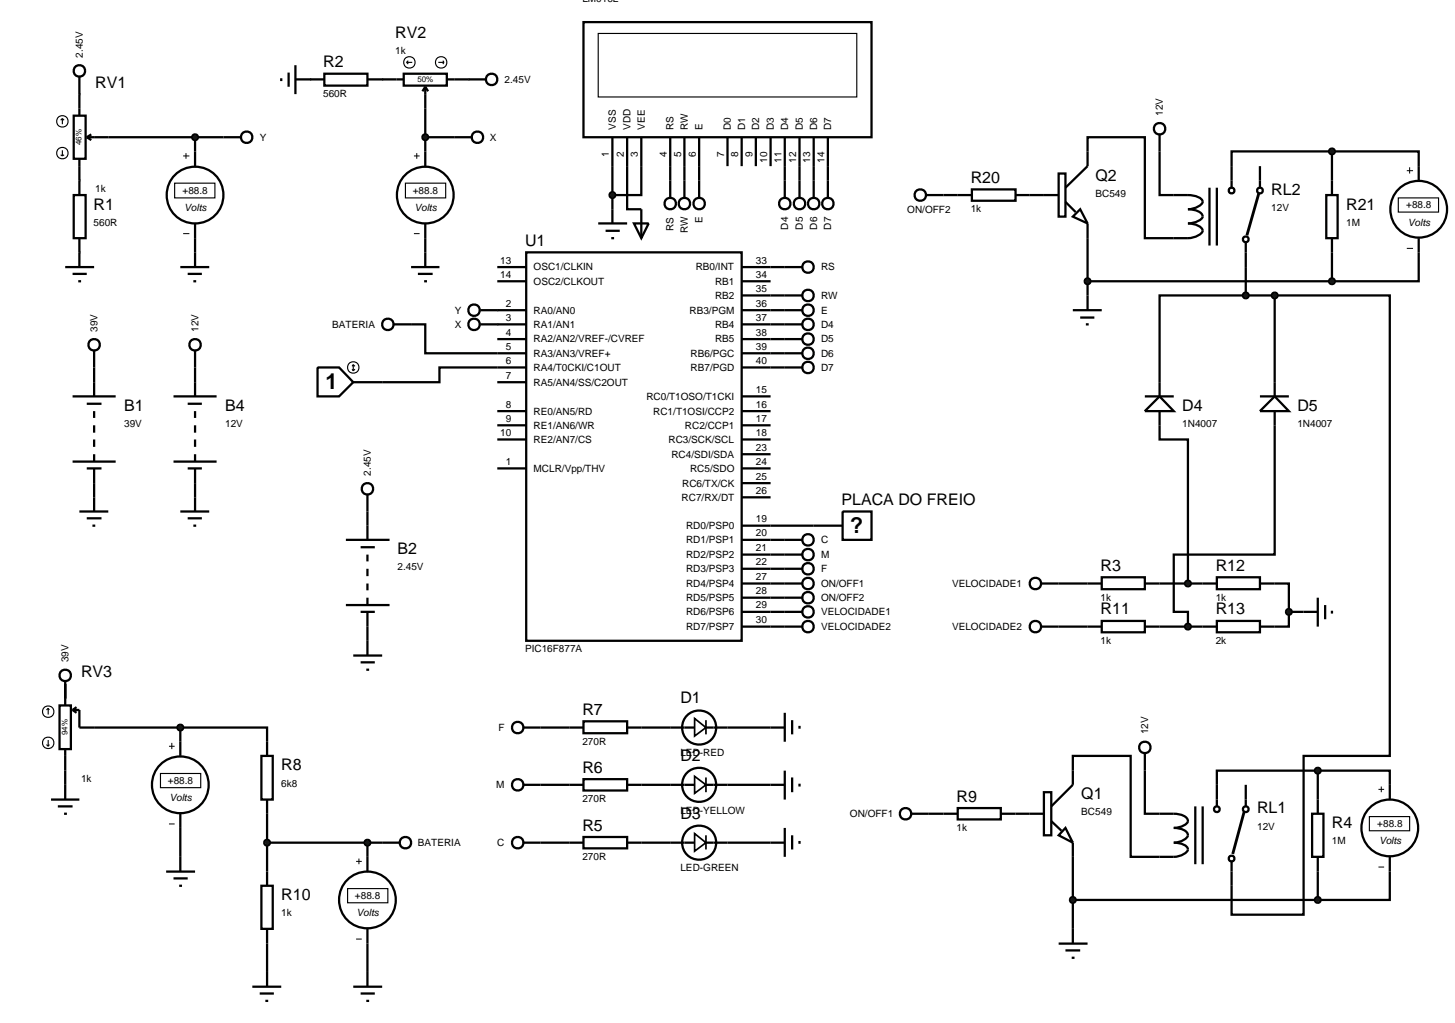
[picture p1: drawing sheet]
<svg xmlns="http://www.w3.org/2000/svg" width="257mm" height="180mm" viewBox="0 0 257 180" stroke-linecap="round" stroke-linejoin="round" font-family="sans-serif">
<g fill="none" stroke="#000" stroke-width=".4">
<path d="M14 13.5v6.9M75 19.1v7.6M102.9 3.9h50.8v20.3h-50.8zM13 20.4h2.1v7.6h-2.1zM13 34.4h2.1v7.6h-2.1zM14 28v6.4M15.3 24.2h27.2M15.3 24.2l.8 .5M16.1 23.7l-.8 .5M34.4 24.2v5.1M34.4 39.4v7.7M75 24.2h5.1"/>
<path d="M105.5 39.4h5.1M108 24.2v15.2M110.6 24.2v12.7h2.5v5.1M111.8 39.4h2.6l-1.3 2.6zM113.1 24.2v10.2h-5.1M118.2 24.2v7.6M120.7 24.2v7.6M123.3 24.2v7.6M128.3 24.2v5.1M130.8 24.2v5.1M133.3 24.2v5.1M135.9 24.2v5.1"/>
<path d="M138.4 24.2v7.6M141 24.2v7.6M143.5 24.2v7.6M146 24.2v7.6M166.4 34.4h2.5M181.6 34.4h2.5M191.8 26.7v-2.5h10.1v17.8h5.1M204.5 26.7v7.7h2.5M234.9 26.7h-17.7v2.6M234.9 26.7h15.3v2.6M234.9 26.7v5.1M11.5 47.1h5.1"/>
<path d="M12.8 48.3h2.5M13.8 49.6h.5M14 42v5.1M31.8 47.1h5.1M33.1 48.3h2.5M34.1 49.6h.5M72.5 57.2h2.5v5.1h17.8M75 42v2.5M87.7 59.8h5.1M87.7 57.2h5.1M87.7 54.7h5.1M87.7 47.1h5.1"/>
<path d="M87.7 49.6h5.1M92.8 44.5h38v68.5h-38zM106.8 40.7h2.5M107.8 42h.5M130.8 59.8h7.6M130.8 57.2h7.6M130.8 54.7h7.6M130.8 52.1h7.6M130.8 47.1h7.6M130.8 49.6h5.1M191.8 42v10.1M191.8 49.6h43.1"/>
<path d="M219.7 52.1h-15.2v15.3M219.7 52.1h5.1M219.7 47.1v5M224.8 52.1h20.3v81.2h-15.2v28h-12.7v-5.1M224.8 52.1v15.3M234.9 44.5v5.1M250.2 44.5v5.1h-15.3M12.8 69.9h7.6M15.3 71.2h2.6M16.6 61.8v8.1M16.6 72.5v1.2M16.6 75v1.3"/>
<path d="M16.6 77.5v1.3M34.4 64.8v2.6M87.7 67.4h5.1M87.7 72.5h5.1M87.7 75h5.1M87.7 77.5h5.1M92.8 64.8h-15.3v2.6h-10.1M130.8 64.8h7.6M130.8 62.3h7.6M130.8 72.5h5.1M130.8 75h5.1M130.8 77.5h5.1"/>
<path d="M130.8 69.9h5.1M204.5 75v2.5h5v25.4M224.8 75v22.8h-17.8v10.1h2.5v2.6M12.8 81.4h7.6M14 90.2h5.1M15.3 82.6h2.6M15.3 91.4h2.6M16.3 92.7h.5M16.6 80.1v1.3M16.6 82.6v7.6M34.4 85.2v2.5M64.8 90.2v2.5"/>
<path d="M87.7 82.6h5.1M130.8 92.7h12.7M130.8 95.2h7.6M130.8 97.8h7.6M130.8 87.7h5.1M130.8 85.2h5.1M130.8 82.6h5.1M130.8 80.1h5.1M64.8 110.5v2.5M130.8 100.3h7.6M130.8 102.9h7.6M130.8 105.4h7.6"/>
<path d="M130.8 107.9h7.6M130.8 110.5h7.6M186.7 102.9h5.1M186.7 110.5h5.1M204.5 102.9h7.6M204.5 110.5h7.6M224.8 102.9h2.5v5M227.3 107.9v2.6h-2.5M227.3 107.9h2.6M11.5 120.6v2.6M11.5 135.9v2.5M16.6 128.3h15.2"/>
<path d="M31.8 128.3h15.3v2.5M31.8 128.3v2.5M95.3 138.4h5.1M95.3 128.3h5.1M113.1 138.4h5.1M113.1 128.3h5.1M128.3 138.4h7.6M128.3 128.3h7.6M189.2 135.9v-2.6h10.2v17.8h5.1M201.9 135.9v7.6h2.6M232.4 135.9h-17.8v2.5M232.4 135.9h12.7v2.5"/>
<path d="M232.4 135.9v5.1M31.8 146v5.1M47.1 148.6h20.3M47.1 143.5v10.2M64.8 148.6v2.5M95.3 148.6h5.1M113.1 148.6h5.1M128.3 148.6h7.6M163.8 143.5h2.6M179.1 143.5h2.5M189.2 151.1v12.7M189.2 158.7h43.2"/>
<path d="M232.4 153.7v5M245.1 153.7v5h-12.7M47.1 166.4v5M64.8 166.4v5"/>
<circle cx="14" cy="12.5" r="1.01"/>
<circle cx="34.4" cy="34.4" r="5"/>
<circle cx="43.5" cy="24.2" r="1.01"/>
<circle cx="16.6" cy="60.8" r="1.01"/>
</g>
<g fill="none" stroke="#000" stroke-width=".2">
<path d="M105.5 5.9h45.6v11.2h-45.6zM10.7 27.3l.3 .2M11 20.9l-.3 .3M11 20.9l.3 .3M11 20.9v1M11 26.5v1M11.3 27.3l-.3 .2M30.8 32.3h7.1v2.6h-7.1z"/>
<circle cx="11" cy="21.4" r="1.01"/>
<circle cx="11" cy="27" r="1.01"/>
</g>
<path d="M32.3 27.5h1.1M32.8 27v1M32.3 41.2h1.1" fill="none" stroke="#000" stroke-width=".18"/>
<path d="M34 23.9l.4-.2-.5 .5zM34.4 23.7l.4 .2 .1 .3zM34.9 24.2l-.1 .3-.4 .2zM33.9 24.2l.5 .5-.4-.2z" fill="#004000" stroke="#000" stroke-width=".4"/>
<path d="M33.9 24.2l.5-.5 .5 .5-.5 .5z" fill="#004000"/>
<g fill="none" stroke="#000" stroke-width=".4">
<path d="M49.6 13.8v.5M50.9 12.8v2.5M52.1 14h5.1M52.1 11.5v5.1M57.2 13h7.6v2.1h-7.6zM64.8 14h6.4M71.2 13h7.6v2.1h-7.6zM75 15.3l-.5 .8M75 15.3l.5 .8M75 15.3v3.8M78.8 14h6.9M75 26.7v2.6"/>
<path d="M75 39.4v2.6M80.1 24.2h3M72.5 47.1h5M73.7 48.3h2.6M74.8 49.6h.5M75 44.5v2.6M84.7 54.7h3M84.7 57.2h3"/>
<circle cx="86.7" cy="14" r="1.01"/>
<circle cx="75" cy="34.4" r="5"/>
<circle cx="84.2" cy="24.2" r="1.01"/>
<circle cx="83.6" cy="57.2" r="1.01"/>
<circle cx="83.6" cy="54.7" r="1.01"/>
</g>
<g fill="none" stroke="#000" stroke-width=".2">
<path d="M71.7 11h1M71.7 11l.3 .3M72 10.7l-.3 .3M77.3 11h1M78.1 10.7l.2 .3M78.3 11l-.2 .3M71.5 32.3h7.1v2.6h-7.1z"/>
<circle cx="72.2" cy="11" r="1.01"/>
<circle cx="77.8" cy="11" r="1.01"/>
</g>
<path d="M73 27.5h1M73.5 27v1M73 41.2h1" fill="none" stroke="#000" stroke-width=".18"/>
<path d="M74.6 23.9l.4-.2-.5 .5zM75 23.7l.3 .1 .2 .4zM75.5 24.2l-.1 .3-.4 .2zM74.5 24.2l.5 .5-.4-.2z" fill="#004000" stroke="#000" stroke-width=".4"/>
<path d="M74.5 24.2l.5-.5 .5 .5-.5 .5z" fill="#004000"/>
<g fill="none" stroke="#000" stroke-width=".4">
<path d="M118.2 31.8v3.1M120.7 31.8v3.1M123.3 31.8v3.1M138.4 31.8v3.1M141 31.8v3.1M143.5 31.8v3.1M146 31.8v3.1M138.4 59.8h3.1M138.4 57.2h3.1M138.4 54.7h3.1M138.4 52.1h3.1M138.4 47.1h3.1"/>
<path d="M138.4 64.8h3.1M138.4 62.3h3.1M143.5 92.7h5.1M148.6 90.2h5.1v5h-5.1z"/>
<circle cx="118.2" cy="35.9" r="1.01"/>
<circle cx="120.7" cy="35.9" r="1.01"/>
<circle cx="123.3" cy="35.9" r="1.01"/>
<circle cx="138.4" cy="35.9" r="1.01"/>
<circle cx="141" cy="35.9" r="1.01"/>
<circle cx="143.5" cy="35.9" r="1.01"/>
<circle cx="146" cy="35.9" r="1.01"/>
<circle cx="142.5" cy="57.2" r="1.01"/>
<circle cx="142.5" cy="47.1" r="1.01"/>
<circle cx="142.5" cy="59.8" r="1.01"/>
<circle cx="142.5" cy="52.1" r="1.01"/>
<circle cx="142.5" cy="54.7" r="1.01"/>
<circle cx="142.5" cy="62.3" r="1.01"/>
<circle cx="142.5" cy="64.8" r="1.01"/>
</g>
<path d="M107.7 34l.3-.1-.5 .5zM108 33.9l.4 .2 .1 .3zM108.5 34.4l-.1 .3-.4 .2zM107.5 34.4l.5 .5-.3-.1z" fill="#004000" stroke="#000" stroke-width=".4"/>
<path d="M107.5 34.4l.5-.5 .5 .5-.5 .5z" fill="#004000"/>
<g fill="none" stroke="#000" stroke-width=".4">
<path d="M56 64.8h3.8l2.5 2.6-2.5 2.5h-3.8zM62.3 67.4h5.1M138.4 95.2h3.1M138.4 97.8h3.1M138.4 100.3h3.1M10.5 124.4h2v7.7h-2zM11.5 120.1v4.3M11.5 132.1v3.8M11.5 138.4v2.6M12.8 125.2h1.2v3.1h2.6M12.8 125.2l.7 .5M13.5 124.7l-.7 .5"/>
<path d="M31.8 130.8v2.5M92.3 128.3h3M92.3 138.4h3M100.4 128.3h2.5M100.4 138.4h2.5M102.9 137.4h7.7v2h-7.7zM102.9 127.2h7.7v2.1h-7.7zM110.6 128.3h2.5M110.6 138.4h2.5M118.2 128.3h4.3M118.2 138.4h4.3M124.5 128.3h3.8"/>
<path d="M124.5 138.4h3.8M135.9 128.3h2.5M135.9 138.4h2.5M138.4 125.7v5.1M138.4 135.9v5.1M139.7 127v2.5M139.7 137.1v2.6M141 128v.5M141 138.2v.5M9 141h5M10.2 142.2h2.6M11.3 143.5h.5"/>
<path d="M29.3 153.7h5.1M30.6 154.9h2.5M31.6 156.2h.5M31.8 143.5v2.5M31.8 151.1v2.6M46.1 156.2h2v7.6h-2zM47.1 153.7v2.5M64.8 151.1v2.6M67.4 148.6h3M92.3 148.6h3M100.4 148.6h2.5M102.9 147.6h7.7v2h-7.7z"/>
<path d="M110.6 148.6h2.5M118.2 148.6h4.3M124.5 148.6h3.8M135.9 148.6h2.5M138.4 146v5.1M139.7 147.3v2.5M141 148.3v.5M44.5 174h5.1M45.8 175.2h2.5M46.8 176.5h.5M47.1 163.8v2.6M47.1 171.4v2.6"/>
<path d="M62.3 174h5.1M63.6 175.2h2.5M64.6 176.5h.5M64.8 163.8v2.6M64.8 171.4v2.6"/>
<circle cx="142.5" cy="95.2" r="1.01"/>
<circle cx="142.5" cy="97.8" r="1.01"/>
<circle cx="11.5" cy="119.1" r="1.01"/>
<circle cx="142.5" cy="100.3" r="1.01"/>
<circle cx="31.8" cy="138.4" r="5"/>
<circle cx="91.3" cy="128.3" r="1.01"/>
<circle cx="91.3" cy="138.4" r="1.01"/>
<circle cx="123.3" cy="138.4" r="3"/>
<circle cx="123.3" cy="128.3" r="3"/>
<circle cx="64.8" cy="158.7" r="5"/>
<circle cx="71.5" cy="148.6" r="1.01"/>
<circle cx="91.3" cy="148.6" r="1.01"/>
<circle cx="123.3" cy="148.6" r="3"/>
</g>
<g fill="none" stroke="#000" stroke-width=".2">
<path d="M62.1 65.1l.2 .3M62.3 64.3v1.1M62.3 64.3l-.2 .3M62.3 64.3l.3 .3M62.6 65.1l-.3 .3M8.2 131.3l.3 .3M8.5 124.9l-.3 .3M8.5 124.9l.2 .3M8.5 124.9v1.1M8.5 130.5v1.1M8.7 131.3l-.2 .3M28.3 136.4h7.1v2.5h-7.1z"/>
<path d="M61.3 156.7h7.1v2.5h-7.1z"/>
<circle cx="62.3" cy="64.8" r="1.01"/>
<circle cx="8.5" cy="131" r="1.01"/>
<circle cx="8.5" cy="125.5" r="1.01"/>
</g>
<path d="M122.5 126.7l2 1.6-2 1.5zM122.5 136.9l2 1.5-2 1.5zM124.5 127v2.5M124.5 137.1v2.6M122.5 147l2 1.6-2 1.5zM124.5 147.3v2.5" fill="none" stroke="#000" stroke-width=".3"/>
<path d="M29.8 131.6h1M30.3 131v1.1M29.8 145.3h1M62.8 151.9h1M63.3 151.4v1M62.8 165.6h1" fill="none" stroke="#000" stroke-width=".18"/>
<path d="M64.5 148.2l.3-.1-.5 .5zM64.8 148.1l.3 .1 .2 .4zM65.3 148.6l-.1 .3-.4 .2zM64.3 148.6l.5 .5-.4-.2z" fill="#004000" stroke="#000" stroke-width=".4"/>
<path d="M64.8 148.1l.5 .5-.5 .5-.5-.5z" fill="#004000"/>
<path d="M46.1 133.3h2v7.7h-2zM47.1 130.8v2.5M47.1 141v2.5" fill="none" stroke="#000" stroke-width=".4"/>
<g fill="#004000" stroke="#000" stroke-width=".4">
<path d="M31.4 128l.4-.2-.5 .5zM31.8 127.8l.4 .2 .1 .3zM31.8 128.8l.5-.5-.2 .4zM31.3 128.3l.5 .5-.3-.1z"/>
<path d="M46.7 148.3l.4-.2-.5 .5zM47.1 148.1l.3 .1 .2 .4zM47.6 148.6l-.1 .3-.4 .2zM46.6 148.6l.5 .5-.3-.1z"/>
</g>
<g fill="#004000">
<path d="M31.3 128.3l.5-.5 .5 .5-.5 .5z"/>
<path d="M46.6 148.6l.5-.5 .5 .5-.5 .5z"/>
</g>
<g fill="none" stroke="#000" stroke-width=".4">
<path d="M138.4 102.9h3.1M138.4 105.4h3.1M184.1 139.7h1.3v7.6h-1.3zM189.2 135.9v2.5l-3.8 3.8M201.9 132.8v3.1M214.6 138.4v3.8M219.7 138.4v3.8M166.4 143.5h2.5M168.9 142.5h7.6v2h-7.6zM176.5 143.5h2.6M181.6 143.5h2.5M185.4 144.8l1.8 1.7"/>
<path d="M187.9 146l1.3 2.6-2.5-1.3zM189.2 148.6v2.5M204.5 143.5a8.2 8.2 0 0 1 4.2 .4 .88 .88 0 0 1 .8 .8 .88 .88 0 0 1-.8 .9l-1.1 .3-.6 .1a2.98 2.98 0 0 1 2.4 .9 .91 .91 0 0 1-.7 1.2l-1.1 .4-.6 .1a3.2 3.2 0 0 1 2.4 .9 .88 .88 0 0 1-.7 1.1 6.6 6.6 0 0 1-4.2 .5M210.8 142.2v10.2M212.1 142.2v10.2M217.2 151.9v4.3M231.4 143.5h2v7.6h-2zM232.4 141v2.5M232.4 151.1v2.6M186.7 166.4h5.1M187.9 167.6h2.6M189 168.9h.5"/>
<path d="M189.2 163.8v2.6"/>
<circle cx="142.5" cy="105.4" r="1.01"/>
<circle cx="142.5" cy="102.9" r="1.01"/>
<circle cx="201.9" cy="131.8" r="1.01"/>
<circle cx="214.6" cy="142.7" r=".51"/>
<circle cx="217.2" cy="151.4" r=".51"/>
<circle cx="219.7" cy="142.7" r=".51"/>
</g>
<path d="M219.4 143.2l-2 7.4" fill="none" stroke="#000" stroke-width=".5"/>
<path d="M188.8 158.4l.4-.2-.5 .5zM189.2 158.2l.4 .2 .1 .3zM189.7 158.7l-.1 .3-.4 .2zM188.7 158.7l.5 .5-.4-.2z" fill="#004000" stroke="#000" stroke-width=".4"/>
<path d="M189.2 158.2l.5 .5-.5 .5-.5-.5z" fill="#004000"/>
<g fill="none" stroke="#000" stroke-width=".4">
<path d="M245.1 138.4v2.6M245.1 151.1v2.6"/>
<circle cx="245.1" cy="146" r="5"/>
</g>
<path d="M243.1 139.2h1M243.6 138.7v1M243.1 152.9h1" fill="none" stroke="#000" stroke-width=".18"/>
<path d="M241.5 144h7.1v2.5h-7.1z" fill="none" stroke="#000" stroke-width=".2"/>
<g fill="#004000" stroke="#000" stroke-width=".4">
<path d="M232 135.6l.4-.2-.5 .5zM232.4 135.4l.3 .1 .2 .4zM232.9 135.9l-.1 .3-.4 .2zM231.9 135.9l.5 .5-.4-.2z"/>
<path d="M232 158.4l.4-.2-.5 .5zM232.4 158.2l.3 .1 .2 .4zM232.9 158.7l-.1 .3-.4 .2zM231.9 158.7l.5 .5-.4-.2z"/>
</g>
<g fill="#004000">
<path d="M231.9 135.9l.5-.5 .5 .5-.5 .5z"/>
<path d="M231.9 158.7l.5-.5 .5 .5-.5 .5z"/>
</g>
<g fill="none" stroke="#000" stroke-width=".4">
<path d="M168.9 34.4h2.5M171.4 33.4h7.7v2h-7.7zM179.1 34.4h2.5M184.1 34.4h2.6M186.7 30.6h1.2v7.6h-1.2zM187.9 35.6l1.8 1.8M189.2 38.2l1.3-1.3 1.3 2.5zM191.8 26.7v2.6l-3.9 3.8M191.8 39.4v2.6M204.5 23.7v3M207 34.4a9 9 0 0 1 4.3 .3l.7 .6 .1 .3a2.79 2.79 0 0 1-2.6 1.3 3.2 3.2 0 0 1 2.5 .9l.1 .4a2.77 2.77 0 0 1-2.6 1.2 3.3 3.3 0 0 1 2.5 1l.1 .3a2.79 2.79 0 0 1-2.6 1.3h-2.5M213.3 33.1v10.2"/>
<path d="M214.6 33.1v10.2M217.2 29.3v3.8M222.2 29.3v3.8M233.9 34.4h2v7.6h-2zM234.9 31.8v2.6M69.4 57.2h3.1M219.7 42.8v4.3M234.9 42v2.5M30.6 69.9h7.6M33.1 71.2h2.5M34.4 61.8v3M34.4 67.4v2.5"/>
<path d="M34.4 72.5v1.2M34.4 75v1.3M34.4 77.5v1.3M30.6 81.4h7.6M31.8 90.2h5.1M33.1 82.6h2.5M33.1 91.4h2.5M34.1 92.7h.5M34.4 80.1v1.3M34.4 82.6v2.6M34.4 87.7v2.5M138.4 107.9h3.1"/>
<path d="M138.4 110.5h3.1M160.8 143.5h3"/>
<circle cx="204.5" cy="22.7" r="1.01"/>
<circle cx="217.2" cy="33.6" r=".51"/>
<circle cx="222.2" cy="33.6" r=".51"/>
<circle cx="68.4" cy="57.2" r="1.01"/>
<circle cx="219.7" cy="42.2" r=".51"/>
<circle cx="34.4" cy="60.8" r="1.01"/>
<circle cx="142.5" cy="107.9" r="1.01"/>
<circle cx="142.5" cy="110.5" r="1.01"/>
<circle cx="159.7" cy="143.5" r="1.01"/>
</g>
<path d="M222 34.1l-2.1 7.4" fill="none" stroke="#000" stroke-width=".5"/>
<path d="M191.4 49.3l.4-.2-.5 .5zM191.8 49.1l.4 .2 .1 .3zM192.3 49.6l-.1 .3-.4 .2zM191.3 49.6l.5 .5-.4-.2z" fill="#004000" stroke="#000" stroke-width=".4"/>
<path d="M191.3 49.6l.5-.5 .5 .5-.5 .5z" fill="#004000"/>
<g fill="none" stroke="#000" stroke-width=".4">
<path d="M250.2 29.3v2.5M250.2 42v2.5"/>
<circle cx="250.2" cy="36.9" r="5"/>
</g>
<path d="M248.1 30.1h1.1M248.6 29.5v1.1M248.1 43.8h1.1" fill="none" stroke="#000" stroke-width=".18"/>
<path d="M246.6 34.9h7.1v2.5h-7.1z" fill="none" stroke="#000" stroke-width=".2"/>
<g fill="#004000" stroke="#000" stroke-width=".4">
<path d="M234.5 26.4l.4-.2-.5 .5zM234.9 26.2l.3 .1 .2 .4zM234.9 27.2l.5-.5-.2 .4zM234.4 26.7l.5 .5-.4-.2z"/>
<path d="M234.5 49.3l.4-.2-.5 .5zM234.9 49.1l.3 .1 .2 .4zM234.9 50.1l.5-.5-.1 .3zM234.4 49.6l.5 .5-.4-.2z"/>
</g>
<g fill="#004000">
<path d="M234.4 26.7l.5-.5 .5 .5-.5 .5z"/>
<path d="M234.4 49.6l.5-.5 .5 .5-.5 .5z"/>
</g>
<g fill="none" stroke="#000" stroke-width=".4">
<path d="M163.3 34.4h3.1M61 95.2h7.7M63.6 96.5h2.5M64.8 87.2v3M64.8 92.7v2.5M64.8 97.8v1.2M61 106.7h7.7M62.3 115.6h5.1M63.6 107.9h2.5M63.6 116.8h2.5M64.6 118.1h.5M64.8 100.3v1.3"/>
<path d="M64.8 102.9v1.2M64.8 105.4v1.3M64.8 107.9v2.6M64.8 113v2.6M183.6 102.9h3.1M183.6 110.5h3.1M191.8 102.9h2.5M191.8 110.5h2.5M194.3 101.8h7.6v2.1h-7.6zM194.3 109.5h7.6v2h-7.6zM201.9 102.9h2.6M201.9 110.5h2.6"/>
<path d="M212.1 102.9h2.5M212.1 110.5h2.5M214.6 101.8h7.6v2.1h-7.6zM214.6 109.5h7.6v2h-7.6zM222.2 102.9h2.6M222.2 110.5h2.6M229.9 107.9h2.5M232.4 105.4v5.1M233.7 106.7v2.5M234.9 107.7v.5"/>
<circle cx="162.3" cy="34.4" r="1.01"/>
<circle cx="64.8" cy="86.2" r="1.01"/>
<circle cx="182.6" cy="102.9" r="1.01"/>
<circle cx="182.6" cy="110.5" r="1.01"/>
</g>
<path d="M227 107.5l.3-.1-.5 .5zM227.3 107.4l.4 .2 .1 .3zM227.8 107.9l-.1 .3-.4 .2zM226.8 107.9l.5 .5-.4-.2z" fill="#004000" stroke="#000" stroke-width=".4"/>
<path d="M227.3 107.4l.5 .5-.5 .5-.5-.5z" fill="#004000"/>
<path d="M201.9 69.9h5.1M204.5 69.9l2.5 2.6h-5.1zM204.5 67.4v2.5M204.5 72.5v2.5M222.2 72.5l2.6-2.6 2.5 2.6zM222.2 69.9h5.1M224.8 67.4v2.5M224.8 72.5v2.5" fill="none" stroke="#000" stroke-width=".4"/>
<g fill="#004000" stroke="#000" stroke-width=".4">
<path d="M219.3 51.8l.4-.2-.5 .5zM219.7 51.6l.4 .2 .1 .3zM219.7 52.6l.5-.5-.1 .3zM219.2 52.1l.5 .5-.3-.1z"/>
<path d="M224.4 51.8l.4-.2-.5 .5zM224.8 51.6l.3 .1 .2 .4zM224.8 52.6l.5-.5-.2 .4zM224.3 52.1l.5 .5-.4-.2z"/>
<path d="M209.2 102.5l.3-.1-.5 .5zM209.5 102.4l.3 .1 .2 .4zM209.5 103.4l.5-.5-.2 .4zM209 102.9l.5 .5-.4-.2z"/>
<path d="M209.2 110.1l.3-.1-.5 .5zM209.5 110l.3 .1 .2 .4zM209.5 111l.5-.5-.1 .3zM209 110.5l.5 .5-.4-.2z"/>
</g>
<g fill="#004000">
<path d="M219.2 52.1l.5-.5 .5 .5-.5 .5z"/>
<path d="M224.3 52.1l.5-.5 .5 .5-.5 .5z"/>
<path d="M209.5 102.4l.5 .5-.5 .5-.5-.5z"/>
<path d="M209.5 110l.5 .5-.5 .5-.5-.5z"/>
</g>
<path d="M189.2 54.7h5.1M190.5 56h2.5M191.5 57.2h.5M191.8 52.1v2.6" fill="none" stroke="#000" stroke-width=".4"/>
<g font-size="3.9">
<text x="57.4" y="68.6">1</text>
<text x="149.9" y="93.9">?</text>
</g>
<g font-size="2.8">
<text x="57" y="11.9">R2</text>
<text x="69.7" y="6.7">RV2</text>
<text x="16.8" y="15.5">RV1</text>
<text x="171.2" y="32.3">R20</text>
<text x="193.2" y="31.9">Q2</text>
<text x="224.2" y="34.4">RL2</text>
<text x="16.5" y="37">R1</text>
<text x="237.4" y="37">R21</text>
<text x="92.6" y="43.4">U1</text>
<text x="21.9" y="72.5">B1</text>
<text x="39.7" y="72.5">B4</text>
<text x="208.5" y="72.5">D4</text>
<text x="228.8" y="72.5">D5</text>
<text x="148.4" y="89.1">PLACA DO FREIO</text>
<text x="70.1" y="97.8">B2</text>
<text x="194.1" y="100.7">R3</text>
<text x="214.4" y="100.7">R12</text>
<text x="194.1" y="108.4">R11</text>
<text x="214.4" y="108.4">R13</text>
<text x="14.3" y="119.5">RV3</text>
<text x="120" y="124.1">D1</text>
<text x="102.7" y="126.1">R7</text>
<text x="49.6" y="135.9">R8</text>
<text x="102.7" y="136.3">R6</text>
<text x="120" y="134.3">D2</text>
<text x="168.7" y="141.4">R9</text>
<text x="190.7" y="141">Q1</text>
<text x="221.7" y="143.5">RL1</text>
<text x="102.7" y="146.5">R5</text>
<text x="120" y="144.4">D3</text>
<text x="234.9" y="146.1">R4</text>
<text x="49.6" y="158.8">R10</text>
</g>
<g font-size="1.8">
<text x="102.7" y=".4">LM016L</text>
<text x="14.6" y="10.2" transform="rotate(-90 14.6 10.2)">2.45V</text>
<text x="69.7" y="9.6">1k</text>
<text x="57" y="17.1">560R</text>
<text x="89" y="14.6">2.45V</text>
<text x="108.6" y="22.9" transform="rotate(-90 108.6 22.9)">VSS</text>
<text x="111.2" y="22.9" transform="rotate(-90 111.2 22.9)">VDD</text>
<text x="113.7" y="22.9" transform="rotate(-90 113.7 22.9)">VEE</text>
<text x="118.8" y="22.9" transform="rotate(-90 118.8 22.9)">RS</text>
<text x="121.3" y="22.9" transform="rotate(-90 121.3 22.9)">RW</text>
<text x="123.9" y="22.9" transform="rotate(-90 123.9 22.9)">E</text>
<text x="128.9" y="22.9" transform="rotate(-90 128.9 22.9)">D0</text>
<text x="131.4" y="22.9" transform="rotate(-90 131.4 22.9)">D1</text>
<text x="133.9" y="22.9" transform="rotate(-90 133.9 22.9)">D2</text>
<text x="136.5" y="22.9" transform="rotate(-90 136.5 22.9)">D3</text>
<text x="139" y="22.9" transform="rotate(-90 139 22.9)">D4</text>
<text x="141.6" y="22.9" transform="rotate(-90 141.6 22.9)">D5</text>
<text x="144.1" y="22.9" transform="rotate(-90 144.1 22.9)">D6</text>
<text x="146.6" y="22.9" transform="rotate(-90 146.6 22.9)">D7</text>
<text x="205.1" y="20.4" transform="rotate(-90 205.1 20.4)">12V</text>
<text x="45.8" y="24.8">Y</text>
<text x="86.4" y="24.8">X</text>
<text x="107.4" y="27.7" transform="rotate(-90 107.4 27.7)">1</text>
<text x="110" y="27.7" transform="rotate(-90 110 27.7)">2</text>
<text x="112.5" y="27.7" transform="rotate(-90 112.5 27.7)">3</text>
<text x="117.6" y="27.7" transform="rotate(-90 117.6 27.7)">4</text>
<text x="120.1" y="27.7" transform="rotate(-90 120.1 27.7)">5</text>
<text x="122.7" y="27.7" transform="rotate(-90 122.7 27.7)">6</text>
<text x="127.7" y="27.7" transform="rotate(-90 127.7 27.7)">7</text>
<text x="130.2" y="27.7" transform="rotate(-90 130.2 27.7)">8</text>
<text x="132.7" y="27.7" transform="rotate(-90 132.7 27.7)">9</text>
<text x="135.3" y="28.7" transform="rotate(-90 135.3 28.7)">10</text>
<text x="137.8" y="28.7" transform="rotate(-90 137.8 28.7)">11</text>
<text x="140.4" y="28.7" transform="rotate(-90 140.4 28.7)">12</text>
<text x="142.9" y="28.7" transform="rotate(-90 142.9 28.7)">13</text>
<text x="145.4" y="28.7" transform="rotate(-90 145.4 28.7)">14</text>
<text x="16.8" y="33.8">1k</text>
<text x="32.2" y="34.2">+88.8</text>
<text x="72.8" y="34.2">+88.8</text>
<text x="193.2" y="34.7">BC549</text>
<text x="16.5" y="39.8">560R</text>
<text x="32.5" y="37.3">Volts</text>
<text x="73.1" y="37.3">Volts</text>
<text x="118.8" y="40.7" transform="rotate(-90 118.8 40.7)">RS</text>
<text x="121.3" y="41.1" transform="rotate(-90 121.3 41.1)">RW</text>
<text x="123.9" y="39.4" transform="rotate(-90 123.9 39.4)">E</text>
<text x="139" y="40.5" transform="rotate(-90 139 40.5)">D4</text>
<text x="141.6" y="40.5" transform="rotate(-90 141.6 40.5)">D5</text>
<text x="144.1" y="40.5" transform="rotate(-90 144.1 40.5)">D6</text>
<text x="146.6" y="40.5" transform="rotate(-90 146.6 40.5)">D7</text>
<text x="160" y="37.5">ON/OFF2</text>
<text x="171.2" y="37.4">1k</text>
<text x="224.2" y="37.2">12V</text>
<text x="237.4" y="39.8">1M</text>
<text x="248" y="36.7">+88.8</text>
<text x="248.3" y="39.8">Volts</text>
<text x="88.2" y="46.5">13</text>
<text x="94.1" y="47.7">OSC1/CLKIN</text>
<text x="122.7" y="47.7">RB0/INT</text>
<text x="133.3" y="46.5">33</text>
<text x="144.8" y="47.7">RS</text>
<text x="88.2" y="49">14</text>
<text x="94.1" y="50.2">OSC2/CLKOUT</text>
<text x="126.1" y="52.7">RB2</text>
<text x="126.1" y="50.2">RB1</text>
<text x="133.3" y="51.5">35</text>
<text x="133.3" y="49">34</text>
<text x="144.8" y="52.7">RW</text>
<text x="17.2" y="58.5" transform="rotate(-90 17.2 58.5)">39V</text>
<text x="35" y="58.5" transform="rotate(-90 35 58.5)">12V</text>
<text x="58.6" y="57.8">BATERIA</text>
<text x="80.2" y="55.3">Y</text>
<text x="80.2" y="57.8">X</text>
<text x="89.2" y="54.1">2</text>
<text x="89.2" y="56.6">3</text>
<text x="89.2" y="59.2">4</text>
<text x="94.1" y="55.3">RA0/AN0</text>
<text x="94.1" y="57.8">RA1/AN1</text>
<text x="121.6" y="55.3">RB3/PGM</text>
<text x="126.1" y="57.8">RB4</text>
<text x="133.3" y="59.2">38</text>
<text x="133.3" y="56.6">37</text>
<text x="133.3" y="54.1">36</text>
<text x="144.8" y="57.8">D4</text>
<text x="144.8" y="55.3">E</text>
<text x="89.2" y="64.2">6</text>
<text x="89.2" y="61.7">5</text>
<text x="94.1" y="60.4">RA2/AN2/VREF-/CVREF</text>
<text x="94.1" y="65.4">RA4/T0CKI/C1OUT</text>
<text x="94.1" y="62.9">RA3/AN3/VREF+</text>
<text x="121.8" y="65.4">RB7/PGD</text>
<text x="121.8" y="62.9">RB6/PGC</text>
<text x="126.1" y="60.4">RB5</text>
<text x="133.3" y="64.2">40</text>
<text x="133.3" y="61.7">39</text>
<text x="144.8" y="65.4">D7</text>
<text x="144.8" y="62.9">D6</text>
<text x="144.8" y="60.4">D5</text>
<text x="89.2" y="66.8">7</text>
<text x="89.2" y="71.9">8</text>
<text x="94.1" y="68">RA5/AN4/SS/C2OUT</text>
<text x="114" y="70.5">RC0/T1OSO/T1CKI</text>
<text x="133.3" y="71.9">16</text>
<text x="133.3" y="69.3">15</text>
<text x="21.9" y="75.3">39V</text>
<text x="39.7" y="75.3">12V</text>
<text x="88.2" y="76.9">10</text>
<text x="89.2" y="74.4">9</text>
<text x="94.1" y="73.1">RE0/AN5/RD</text>
<text x="94.1" y="75.6">RE1/AN6/WR</text>
<text x="115.2" y="73.1">RC1/T1OSI/CCP2</text>
<text x="120.8" y="75.6">RC2/CCP1</text>
<text x="133.3" y="74.4">17</text>
<text x="133.3" y="76.9">18</text>
<text x="208.5" y="75.3">1N4007</text>
<text x="228.8" y="75.3">1N4007</text>
<text x="65.4" y="83.9" transform="rotate(-90 65.4 83.9)">2.45V</text>
<text x="89.2" y="82">1</text>
<text x="94.1" y="78.1">RE2/AN7/CS</text>
<text x="94.1" y="83.2">MCLR/Vpp/THV</text>
<text x="117.9" y="78.1">RC3/SCK/SCL</text>
<text x="118.4" y="80.7">RC4/SDI/SDA</text>
<text x="121.7" y="83.2">RC5/SDO</text>
<text x="133.3" y="82">24</text>
<text x="133.3" y="79.5">23</text>
<text x="120.2" y="88.3">RC7/RX/DT</text>
<text x="120.3" y="85.8">RC6/TX/CK</text>
<text x="133.3" y="87.1">26</text>
<text x="133.3" y="84.6">25</text>
<text x="121" y="93.3">RD0/PSP0</text>
<text x="121" y="95.8">RD1/PSP1</text>
<text x="133.3" y="92.1">19</text>
<text x="133.3" y="94.6">20</text>
<text x="144.8" y="95.8">C</text>
<text x="70.1" y="100.6">2.45V</text>
<text x="121" y="100.9">RD3/PSP3</text>
<text x="121" y="98.4">RD2/PSP2</text>
<text x="133.3" y="99.7">22</text>
<text x="133.3" y="97.2">21</text>
<text x="144.8" y="98.4">M</text>
<text x="144.8" y="100.9">F</text>
<text x="121" y="106">RD5/PSP5</text>
<text x="121" y="103.5">RD4/PSP4</text>
<text x="133.3" y="107.3">29</text>
<text x="133.3" y="104.8">28</text>
<text x="133.3" y="102.3">27</text>
<text x="144.8" y="103.5">ON/OFF1</text>
<text x="144.8" y="106">ON/OFF2</text>
<text x="167.9" y="103.5">VELOCIDADE1</text>
<text x="194.1" y="105.9">1k</text>
<text x="214.4" y="105.9">1k</text>
<text x="121" y="111.1">RD7/PSP7</text>
<text x="121" y="108.5">RD6/PSP6</text>
<text x="133.3" y="109.9">30</text>
<text x="144.8" y="108.5">VELOCIDADE1</text>
<text x="144.8" y="111.1">VELOCIDADE2</text>
<text x="167.9" y="111.1">VELOCIDADE2</text>
<text x="194.1" y="113.5">1k</text>
<text x="214.4" y="113.5">2k</text>
<text x="12.1" y="116.8" transform="rotate(-90 12.1 116.8)">39V</text>
<text x="92.6" y="115">PIC16F877A</text>
<text x="87.9" y="128.9">F</text>
<text x="102.7" y="131.3">270R</text>
<text x="202.5" y="129.5" transform="rotate(-90 202.5 129.5)">12V</text>
<text x="14.3" y="137.9">1k</text>
<text x="120" y="133.3">LED-RED</text>
<text x="29.6" y="138.2">+88.8</text>
<text x="29.9" y="141.3">Volts</text>
<text x="49.6" y="138.7">6k8</text>
<text x="87.5" y="139">M</text>
<text x="102.7" y="141.4">270R</text>
<text x="120" y="143.5">LED-YELLOW</text>
<text x="190.7" y="143.8">BC549</text>
<text x="73.7" y="149.2">BATERIA</text>
<text x="87.7" y="149.2">C</text>
<text x="149.9" y="144.1">ON/OFF1</text>
<text x="168.7" y="146.5">1k</text>
<text x="221.7" y="146.4">12V</text>
<text x="234.9" y="148.9">1M</text>
<text x="242.9" y="145.9">+88.8</text>
<text x="243.2" y="148.9">Volts</text>
<text x="102.7" y="151.6">270R</text>
<text x="120" y="153.6">LED-GREEN</text>
<text x="49.6" y="161.6">1k</text>
<text x="62.6" y="158.6">+88.8</text>
<text x="62.9" y="161.6">Volts</text>
</g>
<g font-size="1.4">
<text x="73.6" y="14.4">50%</text>
<text x="14.4" y="25.6" transform="rotate(-90 14.4 25.6)">46%</text>
<text x="11.9" y="129.7" transform="rotate(-90 11.9 129.7)">94%</text>
</g>
</svg>
